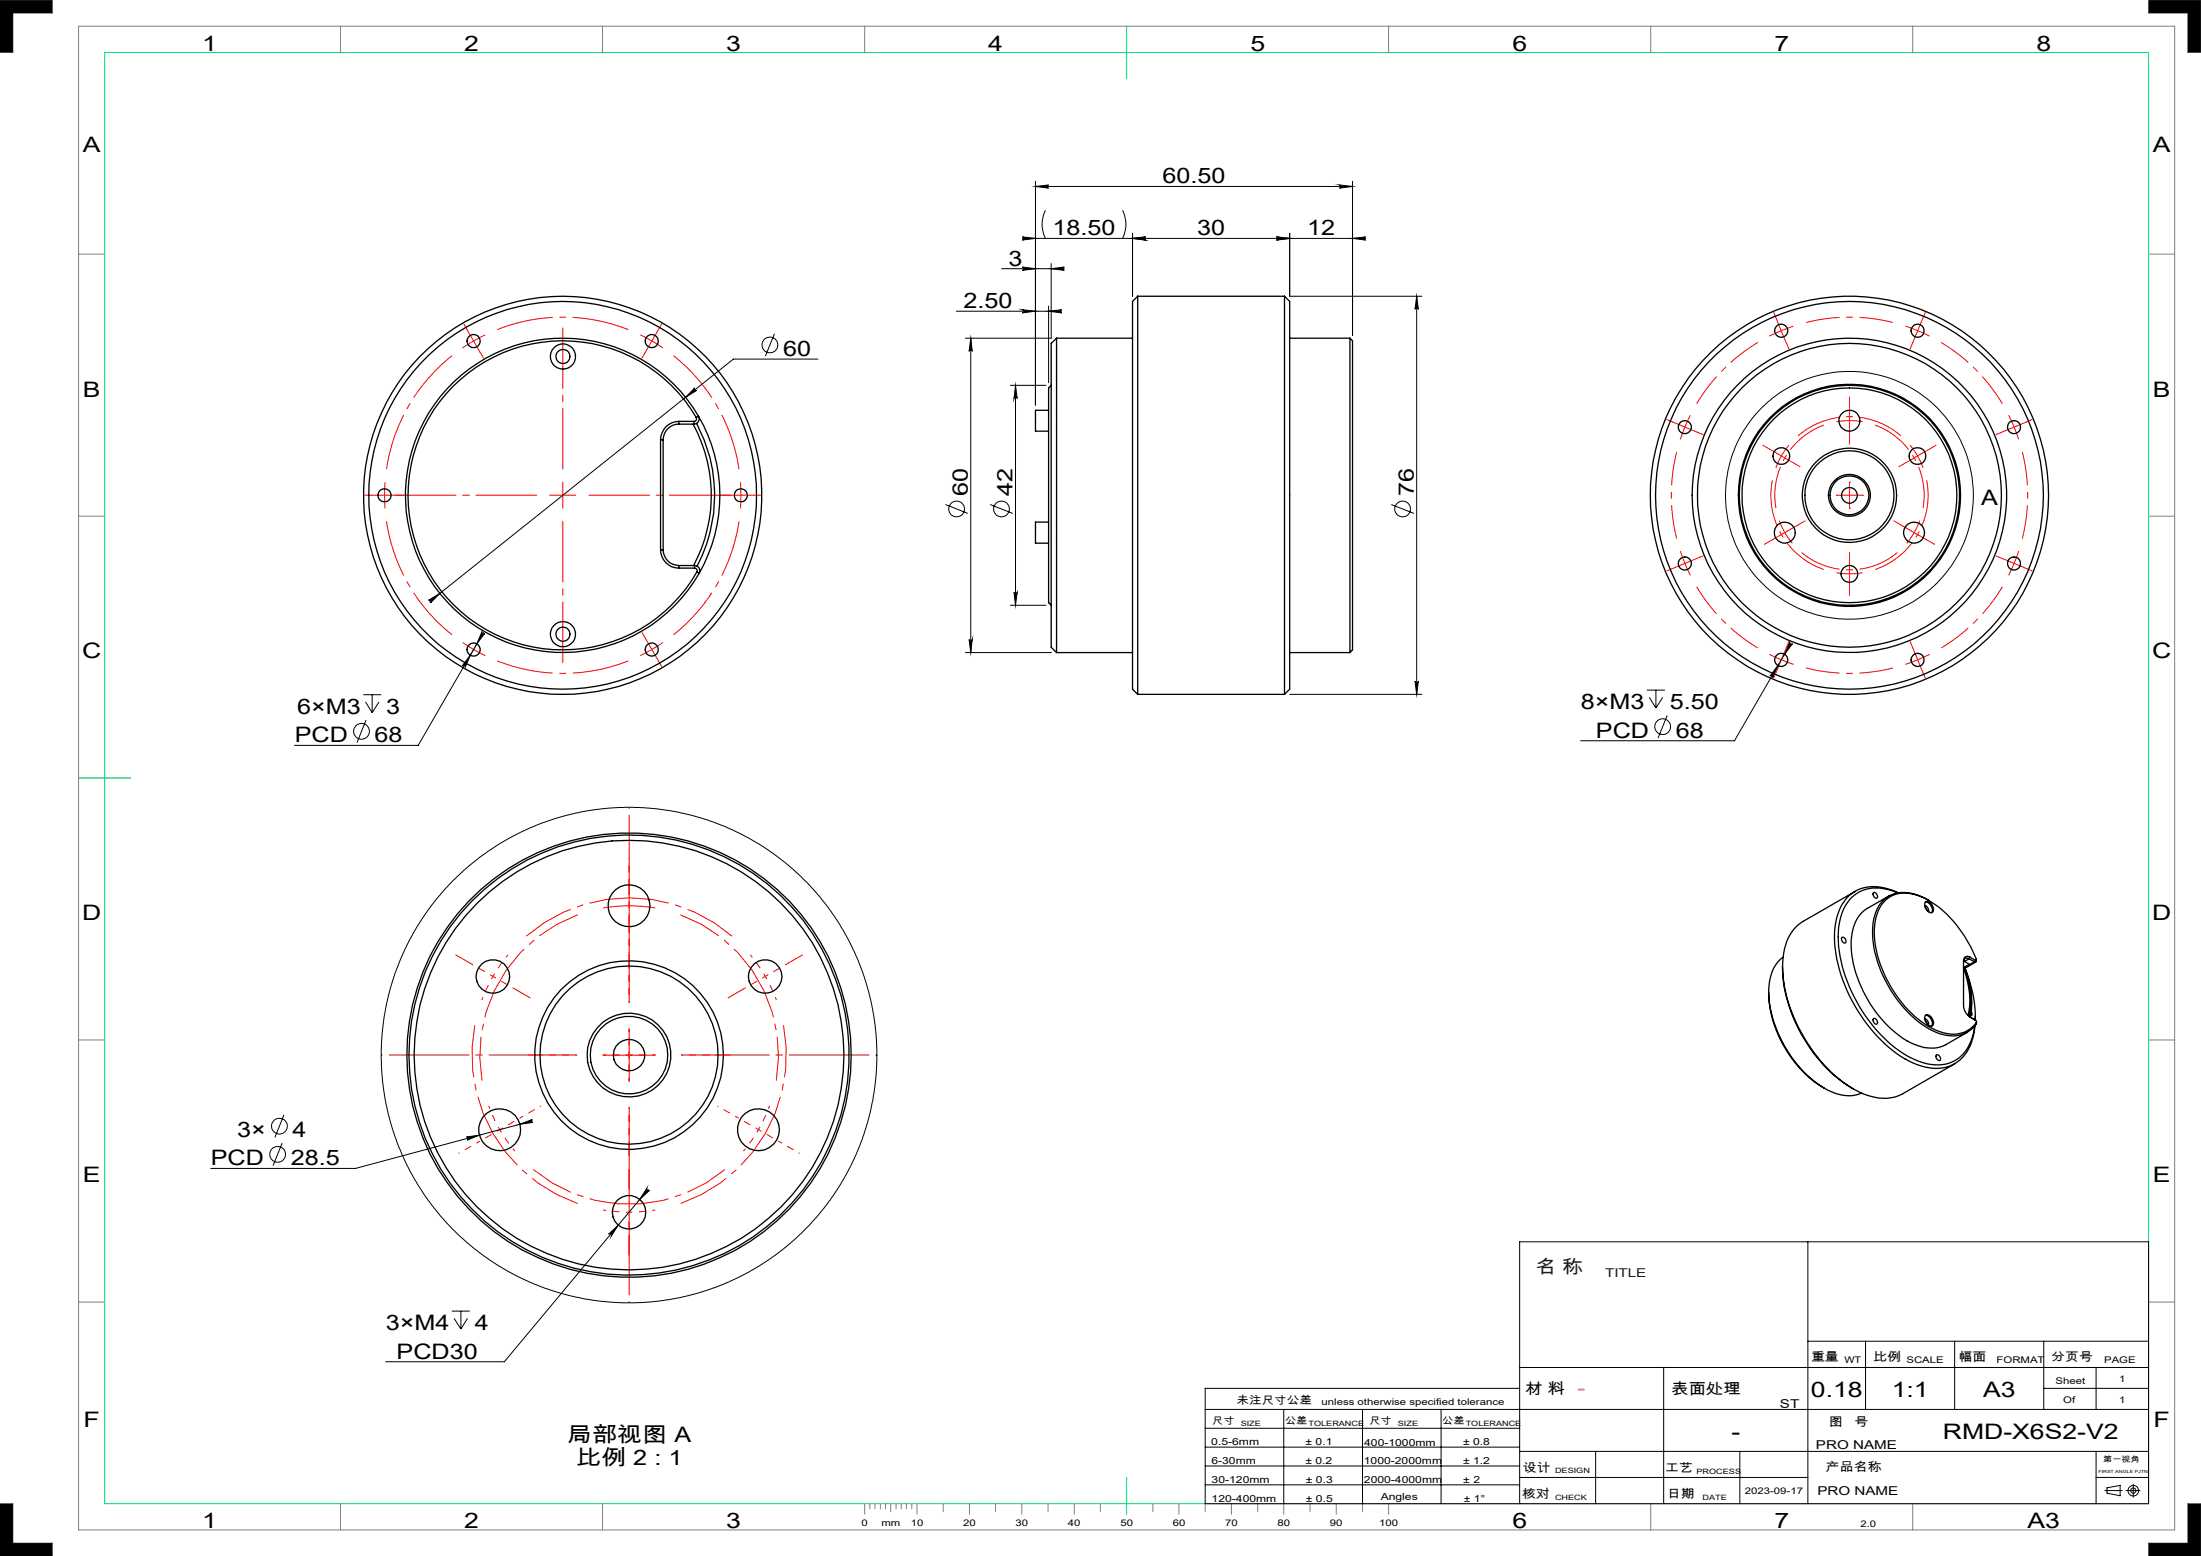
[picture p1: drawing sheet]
<svg xmlns="http://www.w3.org/2000/svg" width="420mm" height="297mm" viewBox="0 0 420 297" stroke-linecap="round" stroke-linejoin="round" font-family="sans-serif">
<path d="M0 0v10M410 0h10M0 297h10M420 287v10" fill="none" stroke="#6a6a6a" stroke-width=".25"/>
<path d="M20 10h390v277h-390zM215 5v10M15 148.5h10M215 282v7" fill="none" stroke="#00e171" stroke-width=".19"/>
<g fill="none" stroke="#808080" stroke-width=".19">
<path d="M0 0h10v2.5h-7.5v7.5h-2.5M15 5h400v287h-400zM65 5v5M115 5v5M165 5v5M265 5v5M315 5v5M365 5v5M410 0v2.5h7.5v7.5h2.5v-10M15 48.5h5M410 48.5h5M15 98.5h5"/>
<path d="M410 98.5h5M15 198.5h5M410 198.5h5M15 248.5h5M410 248.5h5M0 297v-10h2.5v7.5h7.5v2.5M65 287v5M115 287v5M165 287v2M166 287v1M167 287v1M168 287v1"/>
<path d="M169 287v1M170 287v1.5M171 287v1M172 287v1M173 287v1M174 287v1M175 287v2M180 287v1.5M185 287v2M190 287v1.5M195 287v2M200 287v1.5"/>
<path d="M205 287v2M210 287v1.5M220 287v1.5M225 287v2M230 287v1.5M235 287v2M240 287v1.5M245 287v2M250 287v1.5M255 287v2M260 287v1.5M265 287v2"/>
<path d="M315 287v5M365 287v5M420 287h-2.5v7.5h-7.5v2.5h10"/>
</g>
<path d="M0 0v10h2.5v-7.5h7.5v-2.5zM0 287v10h10v-2.5h-7.5v-7.5zM417.5 287v7.5h-7.5v2.5h10v-10zM410 0v2.5h7.5v7.5h2.5v-10z" fill-rule="evenodd" fill="#000"/>
<g fill="none" stroke="#000" stroke-width=".19">
<path d="M197.6 34.6v42.7M197.6 35.6h60.5M197.6 35.6l2.5-.3a.3 .3 0 0 0-.3 .3 .3 .3 0 0 0 .3 .3zM255.6 35.3l2.5 .3-2.5 .3a.3 .3 0 0 0 .3-.3 .3 .3 0 0 0-.3-.3zM258.1 34.6v29.5M182.5 59.4h20.1M191.1 51.3h12M195.1 45.5h65.5M195.1 45.2l2.5 .3-2.5 .3a.3 .3 0 0 0 .3-.3 .3 .3 0 0 0-.3-.3zM195.1 51l2.5 .3-2.5 .3a.32 .32 0 0 0 .3-.3 .32 .32 0 0 0-.3-.3zM195.1 59.1l2.5 .3-2.5 .3a.3 .3 0 0 0 .3-.3 .3 .3 0 0 0-.3-.3zM199.5 40.1a6 6 0 0 0 0 5.4"/>
<path d="M200.1 58.4v14.7M200.1 59.4l2.5-.3a.3 .3 0 0 0-.3 .3 .3 .3 0 0 0 .3 .3zM200.6 50.3v14.3h-16.4M200.6 51.3l2.5-.3a.32 .32 0 0 0-.3 .3 .32 .32 0 0 0 .3 .3zM214.2 40.1a6 6 0 0 1 0 5.4M216.1 44.5v12M216.1 45.5l2.5-.3a.3 .3 0 0 0-.3 .3 .3 .3 0 0 0 .3 .3zM243.6 45.2l2.5 .3-2.5 .3a.3 .3 0 0 0 .3-.3 .3 .3 0 0 0-.3-.3zM246.1 44.5v12h25.2M258.1 45.5l2.5-.3a.3 .3 0 0 0-.3 .3 .3 .3 0 0 0 .3 .3zM270.3 56.5v76M270.3 56.5l.4 2.6a.32 .32 0 0 0-.4-.3 .32 .32 0 0 0-.3 .3z"/>
<path d="M132.6 74a.3 .3 0 0 0-.1 .5 .3 .3 0 0 0 .5 0l-2.2 1.3zM147.8 63.7l-1.7 4.3M156.1 68.5h-16.2l-57.9 46.3M185.2 64.6v60M185.2 64.6l.3 2.5a.3 .3 0 0 0-.3-.4 .3 .3 0 0 0-.3 .4zM192.8 73.6h6.8M193.8 73.6v41.9M193.8 73.6l.3 2.5a.3 .3 0 0 0-.3-.3 .3 .3 0 0 0-.3 .3zM180.4 96.3l4.3 1.7M188.9 96.3l4.4 1.7M265.5 96.3l4.3 1.7M81.8 114.6l2.1-1.3-1.7 1.8a.31 .31 0 0 0 0-.5 .31 .31 0 0 0-.4 0z"/>
<path d="M192.8 115.5h6.8M193.5 113.1a.3 .3 0 0 0 .3 .2 .3 .3 0 0 0 .3-.2l-.3 2.4zM69.3 132.6h3.4M69.7 134l1.3 2M69.9 137.4l-1.8 4.3M71 132.6v3.4M72.3 134l-1.3 2M89.7 125.1l-.9 2.3a.31 .31 0 0 0-.2-.4 .31 .31 0 0 0-.4 .1zM92 120.6a.31 .31 0 0 0 .1 .4 .31 .31 0 0 0 .4-.1l-1.5 2zM92.3 120.8l-12.5 21.5h-23.6M184.2 124.6h16.4M184.9 122.1a.3 .3 0 0 0 .3 .2 .3 .3 0 0 0 .3-.2l-.3 2.5z"/>
<path d="M246.1 132.5h25.2M270 130a.32 .32 0 0 0 .3 .3 .32 .32 0 0 0 .4-.3l-.4 2.5zM314.3 131.7h3.4M314.7 133.1l1.3 2M316 131.7v3.4M317.3 133.1l-1.3 2M318.1 136.6l-1.7 4.3M339.3 127l-1 2.4a.31 .31 0 0 0-.1-.5 .31 .31 0 0 0-.5 .1zM341.5 122.6a.33 .33 0 0 0 .1 .4 .33 .33 0 0 0 .5-.1l-1.6 2zM341.8 122.7l-10.8 18.7h-29.4M53.8 218.2l-1.7 4.3M54.2 212.8l-1.7 4.3"/>
<path d="M89 217l2.5-.3-2.4 .9a.31 .31 0 0 0 .3-.3 .31 .31 0 0 0-.4-.3zM99.2 214.6l2.4-.9a.29 .29 0 0 0-.2 .3 .29 .29 0 0 0 .3 .2zM101.6 214l-33.8 9h-27.6M116.1 235.6l1.9-1.7-1.4 2.1a.32 .32 0 0 0 0-.5 .32 .32 0 0 0-.5 .1zM123.4 226.8a.33 .33 0 0 0 .1 .4 .33 .33 0 0 0 .4 0l-1.8 1.7zM123.7 227l-27.5 32.9h-22.6M345 237v50M86.2 250.3h3.4M86.6 251.6l1.3 2.1M87.9 250.3v3.4M89.2 251.6l-1.3 2.1M345 256h65"/>
<path d="M356 256v13M373 256v13M390 256v13M230 269h180M230 279.8h60M230 276.2h60M230 272.6h60M245 269v18M260 269v18M275 269v18M290 265h-60v22h180v-50h-120v50M290 277h120"/>
<path d="M290 261h120M304.5 277v10M317.5 261v26M332 277v10M390 265h20M400 261v8M400 277v10M230 283.4h60M290 282h55M400 282h10M401.7 284.5h3.3M402.1 284l2.5-.5v2l-2.5-.5z"/>
<path d="M405.7 284.5h2.7M407.1 283.3v2.5"/>
<circle cx="146.9" cy="65.8" r="1.5"/>
<circle cx="182.5" cy="97.1" r="1.5"/>
<circle cx="191.1" cy="97.1" r="1.51"/>
<circle cx="267.7" cy="97.1" r="1.51"/>
<circle cx="352.9" cy="94.6" r="23.6"/>
<circle cx="69" cy="139.6" r="1.51"/>
<circle cx="317.3" cy="138.7" r="1.51"/>
<circle cx="53.3" cy="214.9" r="1.51"/>
<circle cx="120" cy="201.4" r="47.3"/>
<circle cx="53" cy="220.3" r="1.49"/>
<circle cx="407.1" cy="284.5" r=".49"/>
<circle cx="407.1" cy="284.5" r="1.01"/>
</g>
<g fill="none" stroke="#f00" stroke-width=".19" stroke-dasharray="15.2 1.3 1.3 1.3" stroke-linecap="butt">
<path d="M124.4 65.1l-2.2-1.2M124.4 65.1l2.1 1.3M365.9 63.1l-2.3-.9M365.9 63.1l2.3 1.1M73.4 94.5l.1 2.5M73.4 94.5l.1-2.5M141.4 94.5l-.1-2.5M141.4 94.5l-.1 2.5M321.5 81.5l-.9 2.4M321.5 81.5l1.1-2.3M339.9 87l-1 2.3M339.9 87l1.5-2"/>
<path d="M352.9 80.3l-2.5 .2M352.9 80.3l2.5 .2M365.9 87l-1.4-2M365.9 87l1.1 2.3M384.3 81.5l-1-2.3M384.3 81.5l.9 2.4M321.5 107.5l1.1 2.3M321.5 107.5l-.9-2.3M340.6 101.7l1.4 2M340.6 101.7l-1.1-2.3M352.9 109.5l2.5-.2M352.9 109.5l-2.5-.2"/>
<path d="M365.3 101.7l1-2.3M365.3 101.7l-1.5 2M384.3 107.5l.9-2.3M384.3 107.5l-1 2.3M90.4 124l2.2 1.1M90.4 124l-2.1-1.4M124.4 124l2.1-1.4M124.4 124l-2.2 1.1M339.9 125.9l2.4 .9M339.9 125.9l-2.3-1M365.9 125.9l2.3-1M365.9 125.9l-2.3 .9"/>
</g>
<path d="M348 81.1a14.3 14.3 0 0 0-9.1 15.9M367 97a14.3 14.3 0 0 0-9.2-15.9M343.8 105.5a14.3 14.3 0 0 0 18.3 0" fill="none" stroke="#f00" stroke-width=".19" stroke-dasharray="15.2 1.3 1.3 1.3" stroke-dashoffset="7.2" stroke-linecap="butt"/>
<path d="M338.2 91.7a15 15 0 0 0 9.8 17M362.7 83.2a15 15 0 0 0-19.6 0M357.8 108.7a15 15 0 0 0 9.9-17" fill="none" stroke="#f00" stroke-width=".19" stroke-dasharray="15.2 1.3 1.3 1.3" stroke-dashoffset="6.4" stroke-linecap="butt"/>
<path d="M335.5 65.4a34 34 0 0 0-11.7 11.7M361.2 61.5a34 34 0 0 0-16.5 0M382.1 77.1a34 34 0 0 0-11.7-11.7M319.9 86.3a34 34 0 0 0 0 16.5M323.8 112a34 34 0 0 0 11.7 11.7M385.9 102.8a34 34 0 0 0 0-16.5M344.7 127.5a34 34 0 0 0 16.5 0M370.4 123.7a34 34 0 0 0 11.7-11.7" fill="none" stroke="#f00" stroke-width=".19" stroke-dasharray="15.2 1.3 1.3 1.3" stroke-dashoffset="8.8" stroke-linecap="butt"/>
<path d="M86.3 67.9a34 34 0 0 0-12.5 21.6M119.9 62.9a34 34 0 0 0-25 0M73.8 99.5a34 34 0 0 0 12.5 21.7M141 89.5a34 34 0 0 0-12.5-21.6M94.9 126.1a34 34 0 0 0 25 0M128.5 121.2a34 34 0 0 0 12.5-21.7" fill="none" stroke="#f00" stroke-width=".19" stroke-dasharray="15.2 1.3 1.3 1.3" stroke-dashoffset="4.3" stroke-linecap="butt"/>
<path d="M94.1 186.4l-1.2 2.2-1 2.3M94.1 186.4l1.3-2.1 1.5-2M146 186.4l-1.3-2.1-1.5-2M146 186.4l1.2 2.2 1 2.3M95.4 215.6l1.3 2.1 1.5 2M95.4 215.6l-1.2-2.2-.9-2.3M144.7 215.6l1.2-2.2 .9-2.3M144.7 215.6l-1.3 2.1-1.5 2M120.1 231.4l2.5-.1 2.4-.3M120.1 231.4l-2.5-.1-2.5-.3" fill="none" stroke="#f00" stroke-width=".19" stroke-dasharray="15.2 1.3 1.3 1.3" stroke-dashoffset="14.6" stroke-linecap="butt"/>
<path d="M110.3 174.6a28.5 28.5 0 0 0-18.3 31.7M148.1 206.3a28.5 28.5 0 0 0-18.3-31.7M101.8 223.2a28.5 28.5 0 0 0 36.5 0" fill="none" stroke="#f00" stroke-width=".19" stroke-dasharray="15.2 1.3 1.3 1.3" stroke-dashoffset="6.8" stroke-linecap="butt"/>
<path d="M139.7 178.7a30 30 0 0 0-39.3 0M90.6 195.7a30 30 0 0 0 19.6 34M129.9 229.7a30 30 0 0 0 19.6-34" fill="none" stroke="#f00" stroke-width=".19" stroke-dasharray="15.2 1.3 1.3 1.3" stroke-dashoffset="5.3" stroke-linecap="butt"/>
<path d="M89.1 62.9l1.3 2.2M90.4 65.1l-2.1 1.3M90.4 65.1l1.2 2.2M92.6 63.9l-2.2 1.2M338.9 60.8l1 2.3M339.9 63.1l-2.3 1.1M339.9 63.1l1 2.3M342.2 62.3l-2.3 .8M115.1 173.3a29.4 29.4 0 0 1 9.9 0M120.1 167.9v10M120.1 196.4v10M115 201.4h10" fill="none" stroke="#f00" stroke-width=".19"/>
<g fill="none" stroke="#f00" stroke-width=".19" stroke-dasharray="15.2 1.3 1.3 1.3">
<path d="M89.1 62.9l-.6-1.1M91.6 67.2l.7 1.1M123.1 67.2l-.6 1.1M124.4 65.1l1.2-2.2M124.4 65.1l-1.3 2.1M125.6 62.9l.7-1.1M339 60.8l-.5-1.1M340.9 65.4l.4 1.2M352.9 77.8v-2M365 65.4l-.5 1.2M365.9 63.1l1-2.3M365.9 63.1l-.9 2.3"/>
<path d="M366.9 60.8l.5-1.1M70.9 94.5h-1.3M73.4 94.5h-2.5M73.4 94.5h2.5M75.9 94.5h1.2M107.4 94.5v-2.5M107.4 94.5h-2.5M107.4 94.5v2.5M107.4 94.5h2.5M138.9 94.5h-1.3M141.4 94.5h2.5M141.4 94.5h-2.5"/>
<path d="M143.9 94.5h1.2M319.2 80.6l-1.2-.5M321.5 81.5l-2.3-.9M321.5 81.5l2.3 1M323.8 82.5l1.2 .5M337.8 85.8l-1.4-.8M339.9 87l-2.1-1.2M339.9 87l2.2 1.3M342.1 88.3l1.4 .8M350.4 94.5h.1M352.9 80.3v-2.5M352.9 80.3v2.5"/>
<path d="M352.9 82.8v2M352.9 94.5v-2.5M352.9 94.5h-2.5M352.9 94.5v2.5M352.9 94.5h2.5M352.9 92h.1M352.9 97h.1M355.4 94.5h.1M363.8 88.3l-1.4 .8M365.9 87l2.2-1.2M365.9 87l-2.1 1.3M368.1 85.8l1.4-.8"/>
<path d="M382 82.5l-1.1 .5M384.3 81.5l2.3-.9M384.3 81.5l-2.3 1M386.6 80.6l1.2-.5M319.2 108.5l-1.2 .5M321.5 107.5l-2.3 1M321.5 107.5l2.3-.9M323.8 106.6l1.2-.5M338.4 102.9l-1.7 1M340.6 101.7l-2.2 1.2M340.6 101.7l2.1-1.3M342.7 100.4l1.8-1"/>
<path d="M352.9 109.5v2.5M352.9 109.5v-2.5M352.9 112v1.6M352.9 107v-1.6M363.1 100.4l-1.7-1M365.3 101.7l2.1 1.2M365.3 101.7l-2.2-1.3M367.4 102.9l1.8 1M382 106.6l-1.1-.5M384.3 107.5l2.3 1M384.3 107.5l-2.3-.9M386.6 108.5l1.2 .5"/>
<path d="M89.1 126.1l-.6 1.1M90.4 124l-1.3 2.1M90.4 124l1.2-2.2M91.6 121.8l.7-1.1M123.1 121.8l-.6-1.1M124.4 124l1.2 2.1M124.4 124l-1.3-2.2M125.6 126.1l.7 1.1M339 128.3l-.5 1.1M339.9 125.9l-.9 2.4M339.9 125.9l1-2.3M340.9 123.6l.4-1.1"/>
<path d="M365 123.6l-.5-1.1M365.9 125.9l1 2.4M365.9 125.9l-.9-2.3M366.9 128.3l.5 1.1M89.7 183.9l-2.7-1.6M98.4 188.9l2.8 1.6M141.7 188.9l-2.8 1.6M150.4 183.9l2.7-1.6M120.1 236.4v3.2M120.1 226.4v-3.2"/>
</g>
<path d="M102.4 94.5h-27M107.4 89.5v-26.9M107.4 99.5v27M112.4 94.5h26.9" fill="none" stroke="#f00" stroke-width=".19" stroke-dasharray="15.2 1.3 1.3 1.3" stroke-dashoffset="3.7"/>
<path d="M120.1 191.4v-37.3M110.1 201.4h-37.3M120.1 211.4v37.3M130.1 201.4h37.2" fill="none" stroke="#f00" stroke-width=".19" stroke-dasharray="15.2 1.3 1.3 1.3" stroke-dashoffset="-1.5"/>
<path d="M120.1 167.9v-4M120.1 177.9v4M91 218.1l-3.4 2M99.7 213.1l3.5-2M140.4 213.1l-3.5-2M149.1 218.1l3.4 2" fill="none" stroke="#f00" stroke-width=".19" stroke-dasharray="15.2 1.3 1.3 1.3" stroke-dashoffset="15.1"/>
<g fill="none" stroke="#f00" stroke-width=".19" stroke-dasharray="15.2 1.3 1.3 1.3" stroke-dashoffset="14.6">
<path d="M94.1 186.4l-4.4-2.5M94.1 186.4l4.3 2.5M146 186.4l4.4-2.5M146 186.4l-4.3 2.5M95.4 215.6l-4.4 2.5M95.4 215.6l4.3-2.5M120.1 201.4v-5M120.1 201.4h-5M120.1 201.4v5M120.1 201.4h5M144.7 215.6l4.4 2.5M144.7 215.6l-4.3-2.5"/>
<path d="M120.1 231.4v5M120.1 231.4v-5"/>
</g>
<path d="M120.1 191.4v-9.3M110.1 201.4h-9.3M120.1 211.4v9.2M130.1 201.4h9.2" fill="none" stroke="#f00" stroke-width=".19" stroke-dasharray="15.2 1.3 1.3 1.3" stroke-dashoffset="12.5"/>
<path d="M200.6 66.5v8M200.6 114.5v8.1" fill="none" stroke="#c0c0c0" stroke-width=".19"/>
<g fill="#000">
<path d="M255.6 35.3l2.5 .3-2.5 .3a.3 .3 0 0 0 .3-.3 .3 .3 0 0 0-.3-.3zM197.6 35.6l2.5-.3a.3 .3 0 0 0-.3 .3 .3 .3 0 0 0 .3 .3zM200.6 51.3l2.5-.3a.32 .32 0 0 0-.3 .3 .32 .32 0 0 0 .3 .3zM195.1 51l2.5 .3-2.5 .3a.32 .32 0 0 0 .3-.3 .32 .32 0 0 0-.3-.3zM200.1 59.4l2.5-.3a.3 .3 0 0 0-.3 .3 .3 .3 0 0 0 .3 .3zM195.1 59.1l2.5 .3-2.5 .3a.3 .3 0 0 0 .3-.3 .3 .3 0 0 0-.3-.3z"/>
<path d="M195.1 45.2l2.5 .3-2.5 .3a.3 .3 0 0 0 .3-.3 .3 .3 0 0 0-.3-.3zM216.1 45.5l2.5-.3a.3 .3 0 0 0-.3 .3 .3 .3 0 0 0 .3 .3zM341.5 122.6l-1 2.3 1.6-2a.33 .33 0 0 1-.5 .1 .33 .33 0 0 1-.1-.4zM339.3 127l-1.6 2a.31 .31 0 0 1 .5 0 .31 .31 0 0 1 .1 .4zM92 120.6l-1 2.3 1.5-2a.31 .31 0 0 1-.4 .1 .31 .31 0 0 1-.1-.4zM89.7 125.1l-1.5 2a.31 .31 0 0 1 .4-.1 .31 .31 0 0 1 .2 .4zM81.8 114.6a.32 .32 0 0 1 .4 0 .32 .32 0 0 1 0 .5l1.7-1.8zM132.5 74.1l.1-.1-1.8 1.8 2.2-1.3a.31 .31 0 0 1-.4 0 .31 .31 0 0 1-.1-.4zM123.4 226.8l-1.3 2.1 1.8-1.7a.33 .33 0 0 1-.4 0 .33 .33 0 0 1-.1-.4zM116.1 235.6a.31 .31 0 0 1 .5-.1 .31 .31 0 0 1 0 .5l1.4-2.1zM99.2 214.6l2.5-.4a.29 .29 0 0 1-.4-.2 .29 .29 0 0 1 .3-.3zM89 217a.31 .31 0 0 1 .4 .3 .31 .31 0 0 1-.3 .3l2.4-.9z"/>
<path d="M216.1 45.5l2.5-.3a.3 .3 0 0 0-.3 .3 .3 .3 0 0 0 .3 .3zM243.6 45.2l2.5 .3-2.5 .3a.3 .3 0 0 0 .3-.3 .3 .3 0 0 0-.3-.3z"/>
<path d="M258.1 45.5l2.5-.3a.3 .3 0 0 0-.3 .3 .3 .3 0 0 0 .3 .3zM243.6 45.2l2.5 .3-2.5 .3a.3 .3 0 0 0 .3-.3 .3 .3 0 0 0-.3-.3z"/>
<path d="M185.2 64.6l.3 2.5a.3 .3 0 0 0-.3-.4 .3 .3 0 0 0-.3 .4zM184.9 122.1a.3 .3 0 0 0 .3 .2 .3 .3 0 0 0 .3-.2l-.3 2.5z"/>
<path d="M193.8 73.6l.3 2.5a.3 .3 0 0 0-.3-.3 .3 .3 0 0 0-.3 .3zM193.5 113.1a.3 .3 0 0 0 .3 .2 .3 .3 0 0 0 .3-.2l-.3 2.4z"/>
<path d="M270 130a.32 .32 0 0 0 .3 .3 .32 .32 0 0 0 .4-.3l-.4 2.5zM270.3 56.5l.4 2.6a.32 .32 0 0 0-.4-.3 .32 .32 0 0 0-.3 .3z"/>
</g>
<g fill="none" stroke="#000" stroke-width=".25">
<path d="M217.1 56.5v76M217.1 56.5l-1 1v74l1 1M217.1 56.5h28M245.1 56.5v76M245.1 56.5l1 1v74l-1 1M132.9 79.7a29.5 29.5 0 0 0-44.6-7.7 29.5 29.5 0 0 0 .2 45.2 29.5 29.5 0 0 0 44.5-8M132.9 79.7a.49 .49 0 0 1-.5 .7M133.3 79.4a30 30 0 0 0-45.3-7.7 30 30 0 0 0 .2 45.9 30 30 0 0 0 45.2-8.2M133.3 79.4a1.02 1.02 0 0 1-.9 1.6M133.3 79.4a30 30 0 0 1 .1 30M133.3 79.4l-.4 .3M200.1 78.3h-2.5v4h2.5"/>
<path d="M200.6 73.6l-.5 .4v41l.5 .5M201.6 64.6v60M201.6 64.6l-1 .9v58l1 1.1M201.6 64.6h14.5M246.1 64.6h11.5M257.6 64.6v60M257.6 64.6l.5 .4v59l-.5 .6M126 84v20.9M126 84h.5M126.5 84v20.9M129.5 80.4a3.5 3.5 0 0 0-3.5 3.6M129.5 81a3 3 0 0 0-3 3"/>
<path d="M129.5 80.4v.6M129.5 80.4h2.9M129.5 81h2.9M132.3 81a28.3 28.3 0 0 1 .1 26.9M132.4 80.4v.6M132.9 80.8a28.9 28.9 0 0 1 .1 27.3M200.1 99.7h-2.5v4h2.5M126 104.9a3.5 3.5 0 0 0 3.5 3.5M126 104.9h.5M126.5 104.9a3 3 0 0 0 3 3M129.5 107.9v.5M129.5 107.9h3"/>
<path d="M129.5 108.4h3M132.5 108.4a.49 .49 0 0 1 .5 .8M132.5 107.9a.99 .99 0 0 1 .9 1.5M132.5 107.9v.5M133 109.2l.4 .2M201.6 124.6h14.5M217.1 132.5h28M246.1 124.6h11.5M351.5 178.9a.69 .69 0 0 1 .6 .3 .69 .69 0 0 1 0 .8 .73 .73 0 0 1-.6-1.1zM354 170.1l-9.9 5.8a8.5 8.5 0 0 0-3.8 6.9 26.7 26.7 0 0 0 5.1 17 23.2 23.2 0 0 0 10.9 9.3 8.1 8.1 0 0 0 6.8-.3l9.9-5.7M357.5 170.4a.68 .68 0 0 1 .7 .3 .68 .68 0 0 1-.1 .7 .76 .76 0 0 1-.6-1zM360.4 171.1l-4.1 2.3a6.7 6.7 0 0 0-3 5.5 21.2 21.2 0 0 0 4.1 13.5 18 18 0 0 0 9.2 7.4 6.1 6.1 0 0 0 4.7-.4l4.1-2.4"/>
<path d="M362.2 170.4a8.2 8.2 0 0 0-8.4 .5 9.8 9.8 0 0 0-3 7.9 29.2 29.2 0 0 0 11.5 21.7 11.7 11.7 0 0 0 9.4 2.5 7.3 7.3 0 0 0 4.9-5.8l.2-1.4M362.2 170.4a8.4 8.4 0 0 0-8.9 .2 9.9 9.9 0 0 0-3.2 7.8 28.9 28.9 0 0 0 6.8 17.9 20.3 20.3 0 0 0 10.4 7.4 7.2 7.2 0 0 0 9.2-5.7l.4-2.2M367.3 172.9a.87 .87 0 0 1 .6 1.1M367.4 173.2l.3 .5M367.4 172.2a1.5 1.5 0 0 1 1.2 2M367.5 172.1a1.42 1.42 0 0 1 1.3 2 1.11 1.11 0 0 1-1.5-1v-.5zM368.1 171.9a7.9 7.9 0 0 0-7.6-.9 7.3 7.3 0 0 0-3.2 6.5 23.3 23.3 0 0 0 8.1 16.9 10.9 10.9 0 0 0 7.9 3.3 5.2 5.2 0 0 0 3.8-2.3M337.5 189.3a22.5 22.5 0 0 0 10.6 18.4M340.1 184.5a29 29 0 0 0 9.4 20.3l2.2 1.8 1.9 1.2M340.3 182.7a6.9 6.9 0 0 0-2.7 5.5 21.7 21.7 0 0 0 4.8 14.3 16.2 16.2 0 0 0 9.2 6.6h1.9l1.7-.4M357.5 194.4a.69 .69 0 0 1 .6 .3 .69 .69 0 0 1 0 .8 .73 .73 0 0 1-.6-1.1zM367.3 194.5a.87 .87 0 0 1 .6 1.1"/>
<path d="M367.4 193.8a.9 .9 0 0 1 1.3 .6 .85 .85 0 0 1-.2 1.5 1.58 1.58 0 0 1-1.1-2.1zM367.4 194.8l.3 .6M367.4 193.8a1.48 1.48 0 0 1 1.2 2.1M374.7 183.4v8.6a2.91 2.91 0 0 0 1.2 2.1M374.7 184.9a14.7 14.7 0 0 1 .8 8.9M374.7 184.7v.1M374.7 183.4l.2 .1M374.7 184.8h.2M374.9 183.5l.9 .6-1.1 .6M374.9 184.8a15.6 15.6 0 0 1 .8 9.2M374.9 184.8h.1M375 184.8a16.2 16.2 0 0 1 1 9.3"/>
<path d="M375 184.8a24.4 24.4 0 0 1 1.9 9.9v-.8M375.7 183a.65 .65 0 0 0-.7-.1 .65 .65 0 0 0-.3 .7M375.7 183l-.8 .5M375.7 183l1.1 .6M375.9 182.7a.77 .77 0 0 0-.8-.1 .77 .77 0 0 0-.4 .8M375.9 182.7l1 .6M375.9 194.1l1.1 .6M375.9 182.7l-.2 .3M376.1 193.1a.43 .43 0 0 1 .3 .4 .43 .43 0 0 1-.4 .4M376.8 183.6l-2.1 1.2M376.9 183.3h.2a22.8 22.8 0 0 0-9-11.4 8 8 0 0 0-6.9-1 6.7 6.7 0 0 0-3.5 6.3 22 22 0 0 0 5.2 14.2 14.9 14.9 0 0 0 9.2 6 5.3 5.3 0 0 0 5.1-2.2M376.9 183.3l-.1 .3"/>
<path d="M377 194.7l.2 .5M377 183.6l-2 1.2M377.1 183.2v.4h-.3M377.2 195l-.1 .4M377.2 195.2l-.1 .2M369.5 201.4a.69 .69 0 0 1 .7 .3 .69 .69 0 0 1 0 .7 .73 .73 0 0 1-.7-1z"/>
<circle cx="90.4" cy="65.1" r="1.26"/>
<circle cx="107.4" cy="68" r="2.4"/>
<circle cx="107.4" cy="68" r="1.34"/>
<circle cx="124.4" cy="65.1" r="1.25"/>
<circle cx="339.9" cy="63.1" r="1.26"/>
<circle cx="365.9" cy="63.1" r="1.26"/>
<circle cx="73.4" cy="94.6" r="1.25"/>
<circle cx="107.4" cy="94.5" r="38"/>
<circle cx="107.4" cy="94.5" r="37"/>
<circle cx="141.4" cy="94.5" r="1.24"/>
<circle cx="321.5" cy="81.5" r="1.25"/>
<circle cx="339.9" cy="87" r="1.6"/>
<circle cx="352.9" cy="94.5" r="20.5"/>
<circle cx="352.9" cy="94.6" r="21"/>
<circle cx="352.9" cy="94.6" r="4"/>
<circle cx="352.9" cy="94.6" r="30"/>
<circle cx="352.9" cy="94.5" r="37"/>
<circle cx="352.9" cy="80.3" r="1.99"/>
<circle cx="352.9" cy="94.5" r="1.51"/>
<circle cx="352.9" cy="94.5" r="9"/>
<circle cx="352.9" cy="94.5" r="8.5"/>
<circle cx="352.9" cy="94.5" r="3.7"/>
<circle cx="352.9" cy="94.5" r="21.2"/>
<circle cx="352.9" cy="94.5" r="29"/>
<circle cx="352.9" cy="94.5" r="38"/>
<circle cx="365.9" cy="87" r="1.6"/>
<circle cx="384.3" cy="81.5" r="1.25"/>
<circle cx="321.5" cy="107.6" r="1.25"/>
<circle cx="340.6" cy="101.7" r="2"/>
<circle cx="352.9" cy="109.5" r="1.61"/>
<circle cx="365.2" cy="101.7" r="2"/>
<circle cx="384.3" cy="107.6" r="1.25"/>
<circle cx="90.4" cy="124" r="1.26"/>
<circle cx="107.4" cy="121" r="2.4"/>
<circle cx="107.4" cy="121" r="1.34"/>
<circle cx="124.4" cy="124" r="1.25"/>
<circle cx="339.9" cy="126" r="1.26"/>
<circle cx="365.9" cy="126" r="1.26"/>
<circle cx="120" cy="172.9" r="4"/>
<circle cx="94.1" cy="186.4" r="3.2"/>
<circle cx="146" cy="186.4" r="3.2"/>
<circle cx="95.4" cy="215.6" r="4"/>
<circle cx="120" cy="201.4" r="8"/>
<circle cx="120" cy="201.4" r="41"/>
<circle cx="120" cy="201.4" r="17"/>
<circle cx="120" cy="201.4" r="42.4"/>
<circle cx="120" cy="201.4" r="7.4"/>
<circle cx="120" cy="201.4" r="3"/>
<circle cx="120" cy="201.4" r="18"/>
<circle cx="120" cy="201.4" r="42"/>
<circle cx="144.7" cy="215.6" r="4"/>
<circle cx="120" cy="231.4" r="3.2"/>
</g>
<g font-size="4.1">
<text x="38.6" y="9.7">1</text>
<text x="88.6" y="9.7">2</text>
<text x="138.6" y="9.7">3</text>
<text x="188.6" y="9.7">4</text>
<text x="238.6" y="9.7">5</text>
<text x="288.6" y="9.7">6</text>
<text x="338.6" y="9.7">7</text>
<text x="388.6" y="9.7">8</text>
<text x="15.8" y="28.9">A</text>
<text x="410.8" y="28.9">A</text>
<text x="221.9" y="35">60.50</text>
<text x="200.9" y="44.9">18.50</text>
<text x="228.4" y="44.9">30</text>
<text x="249.4" y="44.9">12</text>
<text x="192.5" y="50.7">3</text>
<text x="183.8" y="58.8">2.50</text>
<text x="149.4" y="67.9">60</text>
<text x="15.8" y="75.7">B</text>
<text x="410.8" y="75.7">B</text>
<text x="184.7" y="94.7" transform="rotate(-90 184.7 94.7)">60</text>
<text x="193.2" y="94.7" transform="rotate(-90 193.2 94.7)">42</text>
<text x="269.8" y="94.7" transform="rotate(-90 269.8 94.7)">76</text>
<text x="378" y="96.3">A</text>
<text x="15.7" y="125.6">C</text>
<text x="410.7" y="125.6">C</text>
<text x="56.7" y="136.3">6×M3</text>
<text x="73.7" y="136.3">3</text>
<text x="301.7" y="135.4">8×M3</text>
<text x="318.6" y="135.4">5.50</text>
<text x="56.2" y="141.7">PCD</text>
<text x="71.5" y="141.7">68</text>
<text x="304.5" y="140.8">PCD</text>
<text x="319.8" y="140.8">68</text>
<text x="15.7" y="175.7">D</text>
<text x="410.7" y="175.7">D</text>
<text x="45.2" y="217">3×</text>
<text x="55.8" y="217">4</text>
<text x="15.8" y="225.7">E</text>
<text x="40.2" y="222.4">PCD</text>
<text x="55.5" y="222.4">28.5</text>
<text x="410.8" y="225.7">E</text>
<text x="73.6" y="253.9">3×M4</text>
<text x="90.6" y="253.9">4</text>
<text x="75.7" y="259.3">PCD30</text>
<text x="345.6" y="266.7">0.18</text>
<text x="361" y="266.7">1:1</text>
<text x="378.4" y="266.7">A3</text>
<text x="15.9" y="272.4">F</text>
<text x="108.2" y="275.2">局部视图 A</text>
<text x="330.4" y="274.7">-</text>
<text x="370.7" y="274.7">RMD-X6S2-V2</text>
<text x="411" y="272.4">F</text>
<text x="109.9" y="279.7">比例 2 : 1</text>
<text x="38.6" y="291.7">1</text>
<text x="88.6" y="291.7">2</text>
<text x="138.6" y="291.7">3</text>
<text x="288.6" y="291.7">6</text>
<text x="338.6" y="291.7">7</text>
<text x="386.9" y="291.7">A3</text>
</g>
<text font-size="4.1" fill="#f0f" x="301" y="266.2">-</text>
<text font-size="3.5" fill="#191924" x="293" y="243">名 称</text>
<g font-size="2.9">
<text x="291" y="266.1">材 料</text>
<text x="318.9" y="266.1">表面处理</text>
</g>
<text font-size="2.3" fill="#191924" x="306.3" y="243.8">TITLE</text>
<g font-size="2.3">
<text x="345.6" y="259.7">重量</text>
<text x="357.4" y="259.8">比例</text>
<text x="373.8" y="259.8">幅面</text>
<text x="391.4" y="259.7">分页号</text>
<text x="339.7" y="268.7">ST</text>
<text x="349" y="272.2">图</text>
<text x="353.9" y="272.2">号</text>
<text x="290.6" y="280.9">设计</text>
<text x="317.8" y="281">工艺</text>
<text x="346.5" y="276.5">PRO NAME</text>
<text x="348.4" y="280.7">产品名称</text>
<text x="290.5" y="285.9">核对</text>
<text x="318.1" y="285.9">日期</text>
<text x="346.8" y="285.4">PRO NAME</text>
</g>
<text font-size="2.1" x="236" y="268.1">未注尺寸公差</text>
<g font-size="1.9">
<text x="231.1" y="275.9">0.5-6mm</text>
<text x="231.3" y="271.8">尺寸</text>
<text x="245.2" y="271.8">公差</text>
<text x="249.1" y="275.9">± 0.1</text>
<text x="260.3" y="276">400-1000mm</text>
<text x="261.3" y="271.7">尺寸</text>
<text x="275.2" y="271.8">公差</text>
<text x="279.2" y="275.9">± 0.8</text>
<text x="231.2" y="279.5">6-30mm</text>
<text x="249.1" y="279.4">± 0.2</text>
<text x="260.2" y="279.5">1000-2000mm</text>
<text x="279.2" y="279.4">± 1.2</text>
<text x="231.2" y="286.7">120-400mm</text>
<text x="231.2" y="283.1">30-120mm</text>
<text x="249.2" y="286.7">± 0.5</text>
<text x="249.2" y="283.1">± 0.3</text>
<text x="260.3" y="283.1">2000-4000mm</text>
<text x="263.5" y="286.3">Angles</text>
<text x="279.2" y="283">± 2</text>
<text x="279.3" y="286.7">± 1°</text>
</g>
<g font-size="1.7">
<text x="352" y="260.2">WT</text>
<text x="363.8" y="260.2">SCALE</text>
<text x="381" y="260.2">FORMAT</text>
<text x="401.5" y="260.2">PAGE</text>
<text x="404.4" y="263.8">1</text>
<text x="252.2" y="268.2">unless otherwise specified tolerance</text>
<text x="392.2" y="264.1">Sheet</text>
<text x="393.7" y="267.9">Of</text>
<text x="404.4" y="267.7">1</text>
<text x="332.9" y="285.2">2023-09-17</text>
<text x="164.4" y="291.2">0</text>
<text x="168.2" y="291.2">mm</text>
<text x="173.8" y="291.2">10</text>
<text x="183.8" y="291.2">20</text>
<text x="193.8" y="291.2">30</text>
<text x="203.8" y="291.2">40</text>
<text x="213.8" y="291.2">50</text>
<text x="223.8" y="291.2">60</text>
<text x="233.8" y="291.2">70</text>
<text x="243.8" y="291.2">80</text>
<text x="253.8" y="291.2">90</text>
<text x="263.2" y="291.2">100</text>
<text x="355" y="291.4">2.0</text>
</g>
<text font-size="1.5" x="401.3" y="279">第一视角</text>
<g font-size="1.4">
<text x="236.7" y="272.2">SIZE</text>
<text x="249.7" y="272.2">TOLERANCE</text>
<text x="266.7" y="272.2">SIZE</text>
<text x="279.7" y="272.1">TOLERANCE</text>
<text x="296.7" y="281.2">DESIGN</text>
<text x="323.7" y="281.3">PROCESS</text>
<text x="296.7" y="286.3">CHECK</text>
<text x="324.9" y="286.4">DATE</text>
</g>
<text font-size=".8" x="400.4" y="281.1">FIRST ANGLE PJTN</text>
</svg>
